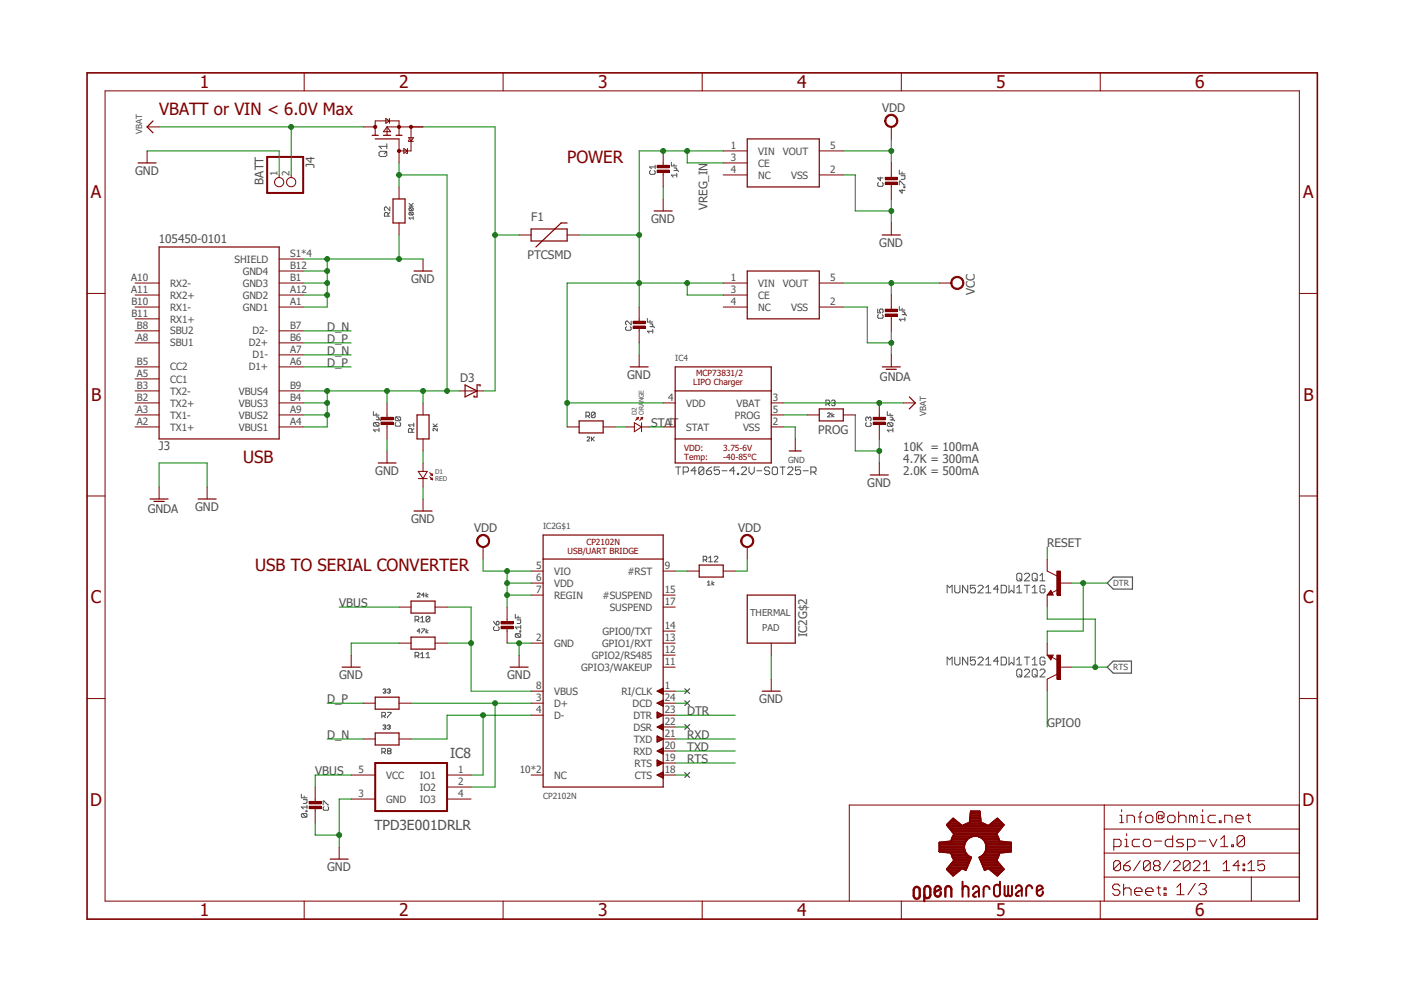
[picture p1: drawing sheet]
<svg xmlns="http://www.w3.org/2000/svg" width="297mm" height="210mm" viewBox="0 0 297 210" stroke-linecap="round" stroke-linejoin="round" font-family="sans-serif">
<path d="M17.9 15.1l261.2 179.8M279.1 15.1l-261.2 179.8" fill="none" stroke="#fff" stroke-width=".21"/>
<path d="M234.2 123.3l1.3-1.3h4.1v2.6h-4.1zM235.5 139.8h3.9v2.6h-3.9l-1.3-1.3zM144.9 145.7l1 1M144.9 148.2l1 1M144.9 153.2l1 1.1M145.9 145.7l-1 1M145.9 148.2l-1 1M145.9 153.2l-1 1.1M144.9 163.4l1 1M145.9 163.4l-1 1" fill="none" stroke="#505050" stroke-width=".25"/>
<g fill="none" stroke="#505050" stroke-width=".21">
<path d="M80.5 32h1l.3 .3v.6l-.3 .2h-1l-.3-.2v-.6zM81.8 30.4v1.1M81.8 32l-.5 .6M81.8 30.9h-1.6l.5 .6M137.6 36.1l-.2 .2v.4l.2 .2h.8l.2-.2v-.4l-.2-.2M138.6 34.9v.8M138.6 35.3h-1.2l.4 .4M142 34.3v.8h1.2M142.6 35.5h.4l.2 .2-.2 .4M142.6 36.1h.8l.2 .2M142.6 34.7v.4M143.2 37h-1.2l.4 .5"/>
<path d="M143.2 36.7v.8M185.8 38.6l-.1 .2 .1 .6h.8l.2-.2-.2-.6M186.3 37.5v.7l-.6-.6h1.1M190.2 36v.8h1.2M190.2 39.1v-.8h.3l.7 .8h.2M190.6 37.2h.8v.6l-.2 .1h-.6M190.8 36.4v.4M191.2 39.5h.2v.2h-.2zM82.1 45.7v-.6l-.2-.1h-.4l-.2 .1v.6h1.2M82.5 43.8v.8l-.8-.8h-.2l-.2 .2 .2 .6M82.5 45l-.4 .3M86.5 43.6h.9"/>
<path d="M86.5 43l.6 .6M86.7 43.9h.5l.2 .2v.3l-.2 .1M86.7 44.9h.5l.2 .1v.3l-.2 .2M86.7 44.9l-.2 .4 .7 .2M86.7 43.9l-.2 .5 .7 .1M86.7 44.9l.5 .6M86.7 43.9l.5 .6M87.4 46.1h-.9l.3 .3M87.4 45.8v.6M87.4 43l-.4 .4M190.8 40.1v.8l-.6-.6h1.2M132.5 69.1l-.2 .2v.4l.2 .1h.8l.2-.1v-.4l-.2-.2"/>
<path d="M133.5 67.9v.8l-.8-.8-.4 .2v.4l.2 .2M136.9 67.4v.7h1.2M137.5 68.5h.4l.2 .2-.2 .4M137.5 69.1h.8l.2 .2M137.5 67.7v.4M138.1 70.1h-1.2l.4 .3M138.1 69.7v.7M185.7 65.4v.8h.6l-.2-.4 .2-.4h.3l.2 .2-.2 .6M185.8 66.5l-.1 .3v.3l.1 .2h.8l.2-.2-.2-.6M190.2 64.8v.8h1.2M190.8 65.2v.4M190.8 66h.4l.2 .2-.2 .3"/>
<path d="M190.8 66.5h.8l.2 .3M191.4 67.1v.8M191.4 67.5h-1.2l.4 .4M79 87v.8h1.2M79.2 89.4h.8l.2 .1v.5l-.2 .1M79.2 89.4l-.2 .1v.5l.2 .1h.8M79.2 89.4l.8 .7M79.6 88.2h.4l.2 .2-.2 .4M79.6 88.8h.8l.2 .2M79.6 87.4v.4M80.2 90.9h-1.2l.4 .4M80.2 90.5v.8"/>
<path d="M83.8 89.4l-.2 .1v.5l.2 .1h.8l.2-.1v-.5l-.2-.1M83.8 88.2h.8l.2 .2-.2 .6M83.8 88.2l-.2 .2 .2 .6h.8M83.8 88.2l.8 .8M87.2 91.4v-.6l-.2-.2h-.4l-.2 .2v.6h1.1M87.5 90.6l-.3 .4M87.5 89.9h-1.1l.4 .4M87.5 89.5v.8M91.6 90.2h.9M91.6 89.7l.6 .5M92.5 90.6v.5l-.6-.5-.3 .1v.3l.2 .1M92.5 89.7l-.5 .4"/>
<path d="M124 88h.5l.2-.2-.2-.6h-.5v1.1M124.2 92.5l.1-.1 .5 .1-.6 .8h.6M124.3 88l.4 .3M125.1 92.4v.9M125.3 92.8l.4 .5M125.7 92.4l-.6 .6M125.9 87.4l-.2-.2h-.4l-.2 .2v.7M125.9 87.4v.7l-.2 .2h-.4l-.2-.2M125.9 87.4l-.8 .7M174.7 85.4h.6l.2-.2v-.4l-.2-.2h-.6v1.2M175 87.5l.2-.2 .4 .2v.1l-.6 .6h.6M175.1 85.4l.4 .4"/>
<path d="M175.9 84.8l.2-.2h.4l.2 .2-.2 .4M176 87.3v.9M176.3 85.2h.2M176.4 87.6l-.4 .3 .4 .3M176.5 85.2l.2 .2-.2 .4h-.4l-.2-.2M183.3 89.4l-.2 .2v.4l.2 .2h.8l.2-.2v-.4l-.2-.2M183.7 88.4l-.2-.2-.4 .2v.4l.2 .2M183.7 88.4l.2-.2 .4 .2v.4l-.2 .2M183.7 88.4v.2M187.7 87v.8h1.2M187.9 89.4h.8l.2 .2v.4l-.2 .2M187.9 89.4l-.2 .2v.4l.2 .2h.8"/>
<path d="M187.9 89.4l.8 .8M188.3 88.8h.8l.2 .2M188.3 88.2h.4l.2 .2-.2 .4M188.3 87.5v.3M188.9 91h-1.2l.4 .4M188.9 90.6v.8M148.8 118.4h.6l.1-.2-.1-.6h-.6v1.2M149.1 118.4l.4 .4M149.9 118l.4-.4v1.2M149.9 118.8h.8M151.1 117.9l.2-.3h.4l.1 .3-.7 .9h.7M87.8 131.1h.6l.2-.2v-.3l-.2-.3h-.6v1.2"/>
<path d="M87.8 138.7h.6l.2-.1v-.5l-.2-.1h-.6v1.1M88.2 131.1l.4 .4M88.2 138.7l.4 .4M88.3 125.6l.1-.2 .5 .2-.6 .7h.6M88.9 133.5h-.6l.4-.5v.9M89 130.7l.4-.4v1.2M89 138.3l.4-.3v1.1M89 131.5h.7M89 139.1h.7M89.2 133h.6l-.6 .9M89.8 125.9h-.6l.4-.5v.9M90.1 125.4v.9"/>
<path d="M90.1 133v.9M90.1 139.1h.8M90.1 138.3l.5-.3v1.1M90.6 125.7l-.5 .3 .5 .3M90.6 133.3l-.5 .3 .5 .3M90.9 130.6l-.2-.3h-.4l-.2 .3v.7M90.9 130.6v.7l-.2 .2h-.4l-.2-.2M90.9 130.6l-.8 .7M104.4 131.4l.6 .8M104.6 132.5l-.2 .3v.3l.2 .2h.8l.2-.2v-.3l-.2-.3M105 131.6l.4-.2 .2 .2v.4l-.2 .2h-.4zM109 129.9v.8h1.2"/>
<path d="M109.2 134l-.2 .2v.4l.2 .2h.8M109.2 134h.8l.2 .2v.4l-.2 .2M109.2 134l.8 .8M109.4 131.1h.8v.6l-.2 .2h-.6M109.6 130.3v.4M110 133.4h.2v.2h-.2zM110.2 132.2v.9M110.2 132.6h-1.2l.4 .5M149.6 123.1l.3-.2v.8M149.6 123.7h.6M150.6 122.9v.8M151 123.1l-.4 .3 .4 .3"/>
<path d="M200.4 125.4v-1.6l.5 .5 .5-.5v1.6M202 123.8v1.3l.3 .3h.5l.3-.3v-1.3M202 139v1.3l.3 .3h.5l.3-.3v-1.3M204.7 123.8v1.6l-1.1-1.6v1.6M204.7 139v1.6l-1.1-1.6v1.6M206.3 123.8h-1v.8l.5-.3h.3l.2 .3v.5l-.2 .3h-.6l-.2-.3M206.3 139h-1v.8l.5-.3h.3l.2 .3v.5l-.2 .3h-.6l-.2-.3M206.9 124l.3-.2h.5l.3 .2v.3l-1.1 1.1h1.1M206.9 139.3l.3-.3h.5l.3 .3v.2l-1.1 1.1h1.1M208.5 125.4h1.1M208.5 124.3l.6-.5v1.6M208.5 139.5l.6-.5v1.6"/>
<path d="M211.2 124.6h-1l.8-.8v1.6M211.2 139.8h-1l.8-.8v1.6M211.8 123.8h.8l.3 .2v1.1l-.3 .3h-.8zM211.8 139h.8l.3 .3v1l-.3 .3h-.8zM213.4 123.8v1.6l.6-.6 .5 .6v-1.6M213.4 139v1.6l.6-.5 .5 .5v-1.6M215.1 125.4h1.1M215.1 124.3l.5-.5v1.6M215.1 139.5l.5-.5v1.6M215.3 121.2h.6l.3 .3v1.1l-.3 .3h-.6l-.2-.3v-1.1zM215.6 122.3l.6 .6M216.7 123.8h1.1"/>
<path d="M216.7 139h1.1M216.7 121.5l.3-.3h.5l.3 .3v.3l-1.1 1.1h1.1M217.3 123.8v1.6M217.3 139v1.6M218.4 125.4h1M218.4 124.3l.5-.5v1.6M218.4 139.5l.5-.5v1.6M218.6 121.2h.6l.2 .3v1.1l-.2 .3h-.6l-.2-.3v-1.1zM218.9 122.3l.5 .6M220 122.9h1.1M220 121.8l.5-.6v1.7M221.1 124l-.3-.2h-.5l-.3 .2v1.1l.3 .3h.5l.3-.3v-.5h-.6"/>
<path d="M221.1 139.3l-.3-.3h-.5l-.3 .3v1l.3 .3h.5l.3-.3v-.5h-.6M80.8 151.4h.6l.1-.2v-.4l-.1-.1h-.6v1.1M80.8 159h.6l.1-.2v-.3l-.1-.2h-.6v1.1M81 145.9l.4-.2 .2 .2-.2 .3M81 153.5l.4-.2 .2 .2-.2 .3M81.2 151.4l.3 .4M81.2 159l.3 .4M81.3 146.2h.1M81.3 153.8h.1M81.4 146.2l.2 .1-.2 .3-.4-.2M81.4 153.8l.2 .1-.2 .3-.4-.1M82 145.9l.4-.2 .1 .2-.1 .3"/>
<path d="M82 153.5l.4-.2 .1 .2-.1 .3M82 150.7h.7l-.7 1.1M82.1 158.8l-.1-.1 .1-.4 .6 .2-.2 .3M82.1 158.8l-.1 .2 .1 .4 .6-.1-.2-.5M82.1 158.8h.4M82.3 146.2h.1M82.3 153.8h.1M82.4 146.2l.1 .1-.1 .3-.4-.2M82.4 153.8l.1 .1-.1 .3-.4-.1M200.4 140.6v-1.6l.5 .5 .5-.5v1.6M208.5 140.6h1.1M215.1 140.6h1.1"/>
<path d="M215.3 141.5h.6l.3 .3v1.1l-.3 .3h-.6l-.2-.3v-1.1zM215.6 142.6l.6 .6M216.7 141.8l.3-.3h.5l.3 .3v.3l-1.1 1.1h1.1M218.4 140.6h1M218.6 141.5h.6l.2 .3v1.1l-.2 .3h-.6l-.2-.3v-1.1zM218.9 142.6l.5 .6M220 141.8l.3-.3h.5l.3 .3v.3l-1.1 1.1h1.1M63.8 168v.7h1.1M64 172l-.2 .3v.3l.2 .2h.7M64 172h.7l.2 .3v.3l-.2 .2M64 172l.7 .8M64.2 169.1h.7v.6l-.2 .2h-.5"/>
<path d="M64.3 168.4v.3M64.7 171.5h.2v.2h-.2zM64.9 170.3v.8M64.9 170.7h-1.1l.4 .4M68.4 170.2v-.8l1.1 .8M68.5 170.6l-.1 .2v.4l.1 .2h.8l.2-.2v-.4l-.2-.2"/>
</g>
<g fill="none" stroke="#800000" stroke-width=".21">
<path d="M107.3 130.9v.8M107.3 132.7v.8M112.4 120.8h2.5M112.4 125.9h2.5M112.4 136h2.5M112.4 123.3h2.5M140.3 120.8h2.5M140.3 125.9h2.5M140.3 136h2.5M140.3 133.5h2.5M140.3 138.6h2.5M140.3 128.4h2.5"/>
<path d="M112.4 148.7h2.5M112.4 151.3h2.5M112.4 146.2h2.5M140.3 148.7h2.5M140.3 151.3h2.5M140.3 153.8h2.5M140.3 141.1h2.5M140.3 146.2h2.5M140.3 158.8h2.5M140.3 156.3h2.5M112.4 163.9h2.5M140.3 163.9h2.5"/>
<path d="M140.3 161.4h2.5M236.9 172.4h.4v1.6M236.9 174h.8M237.3 171.2v.5M238.4 174v-1.6h1.2l.4 .4v1.2M240.8 172.8h.8M241.6 171.7l-.4 .3v2M242.7 172.4h.8l.4 .4v.8l-.4 .4h-.8l-.3-.4v-.8zM245.1 172.4h.7v.8h-.7zM245.8 173.2l.5-.4v-.8l-.5-.3h-.7l-.4 .3v1.6l.4 .4h.7l.5-.4M247.4 172.4h.8l.4 .4v.8l-.4 .4h-.8l-.4-.4v-.8zM249.3 172.8l.4-.4h.8l.4 .4v1.2"/>
<path d="M249.3 171.7v2.3M252.5 172.8l-.4-.4h-.4v1.6M252.5 172.8v1.2M252.5 172.8l.4-.4 .3 .4v1.2M254 172.4h.4v1.6M254 174h.8M254.4 171.2v.5M257.1 172.4h-1.1l-.4 .4v.8l.4 .4h1.1M257.9 173.6h.4v.4h-.4zM259.1 174v-1.6h1.2l.3 .4v1.2M261.5 173.2h1.5v-.4l-.4-.4h-.8l-.3 .4v.8l.3 .4h.8M263.8 172.4h.7"/>
<path d="M264.2 172v1.6l.3 .4"/>
</g>
<g fill="none" stroke="#800000" stroke-width=".25">
<path d="M114.9 118.2h25.4M114.9 113.2h25.4v53.3h-25.4zM139 148.7l1.3 .7M139 148.7h1.3M139 150.6l1.3 .7-1.3 .5zM139 155.7l1.3 .6-1.3 .6zM139 151.8h.3M139 151.6h.7M139 151.4h1M139 151.2h1.2M139 151h.8M139 150.8h.4"/>
<path d="M139 150.6h.1M139 156.9h.1M139 156.7h.5M139 156.5h.9M139 156.3h1.3M139 156.1h.9M139 156h.5M139 155.7h.1M139.1 146.2h1.2M139.1 153.8h1.2M139.1 158.8h1.2M139.3 146h1"/>
<path d="M139.3 153.7h1M139.3 159h1M139.4 148.9h.9M139.4 148.5h.9M139.5 146.4h.8M139.5 154.1h.8M139.5 158.6h.8M139.7 145.8h.6M139.7 153.5h.6M139.7 159.2h.6M139.8 149.1h.5M139.8 148.3h.5"/>
<path d="M139.9 146.6h.4M139.9 154.2h.4M139.9 158.4h.4M140 145.7h.3M140 153.3h.3M140 159.3h.3M140.2 149.3h.1M140.2 148.1h.1M140.3 145.5l-1.3 .7 1.3 .6M140.3 148.1l-1.3 .6M140.3 153.1l-1.3 .7 1.3 .6M140.3 158.2l-1.3 .6 1.3 .7"/>
<path d="M140.3 158.2h.1M139 160.7l1.3 .7-1.3 .6zM139 161.8h.4M139 161.6h.8M139 161.5h1.2M139 161.2h1M139 161.1h.7M139 160.9h.3M139 163.9l1.3 .6h-.1M139 163.9h1.3M139.4 164.1h.9M139.4 163.7h.9"/>
<path d="M139.8 164.3h.5M139.8 163.5h.5M140.2 163.4h.1M140.3 163.3l-1.3 .6"/>
</g>
<path d="M106 132.5h2.5v.5h-2.5z" fill-rule="evenodd" fill="#800000"/>
<path d="M106 132.5h2.5v.5h-2.5z" fill="none" stroke="#800000" stroke-width=".21"/>
<path d="M106 131.4h2.5v.6h-2.5z" fill-rule="evenodd" fill="#800000"/>
<path d="M106 131.4h2.5v.6h-2.5zM107.3 128.4v2.5M107.3 133.5v2.5M163.2 136v2.6" fill="none" stroke="#800000" stroke-width=".21"/>
<path d="M158.1 125.9h10.1v10.1h-10.1z" fill="none" stroke="#800000" stroke-width=".25"/>
<path d="M223.6 120.8h.7v5.1h-.7z" fill-rule="evenodd" fill="#800000"/>
<path d="M221.5 118.2v2.6l2.1 1M221.5 125.9v2.5M222.3 124.8l.5 1.1h-1.3zM223.6 120.8h.7v5.1h-.7zM223.8 124.7l-1.3 .6M224.1 123.3h2.5" fill="none" stroke="#800000" stroke-width=".21"/>
<path d="M222.3 125.3l-.1 .3h.3l-.2-.5-.5 .6h.7" fill="none" stroke="#800000" stroke-width=".25"/>
<path d="M223.6 138.6h.7v5h-.7z" fill-rule="evenodd" fill="#800000"/>
<path d="M81.9 87.8v.7M81.9 89.5v.8M221.5 138.6h1.3l-.5 1zM221.5 136v2.6M222.5 139l1.3 .7M223.6 138.6h.7v5h-.7zM223.6 142.6l-2.1 1v2.6M224.1 141.1h2.5" fill="none" stroke="#800000" stroke-width=".21"/>
<path d="M222.5 138.7h-.7l.5 .6 .2-.5h-.3l.1 .3" fill="none" stroke="#800000" stroke-width=".25"/>
<path d="M80.6 88.3h2.5v.5h-2.5z" fill-rule="evenodd" fill="#800000"/>
<path d="M80.6 88.3h2.5v.5h-2.5z" fill="none" stroke="#800000" stroke-width=".21"/>
<path d="M80.6 89.3h2.5v.5h-2.5z" fill-rule="evenodd" fill="#800000"/>
<path d="M188.6 37v.8M188.6 38.8v.7M80.6 89.3h2.5v.5h-2.5zM81.9 85.2v2.6M81.9 90.3v2.5" fill="none" stroke="#800000" stroke-width=".21"/>
<path d="M187.3 38.5h2.5v.5h-2.5z" fill-rule="evenodd" fill="#800000"/>
<path d="M187.3 38.5h2.5v.5h-2.5z" fill="none" stroke="#800000" stroke-width=".21"/>
<path d="M187.3 37.5h2.5v.5h-2.5z" fill-rule="evenodd" fill="#800000"/>
<g fill="none" stroke="#800000" stroke-width=".21">
<path d="M187.3 37.5h2.5v.5h-2.5zM188.6 34.5v2.5M188.6 39.5v2.6M89.5 85.2v2.6M89.5 92.8v2.6M97.1 82.7h5.1M120 90.3h2.5M127.6 90.3h2.5M140.3 90.3h2.5M140.3 85.2h2.5M163.2 87.8h2.5M163.2 90.3h2.5"/>
<path d="M163.2 85.2h2.5M186 87.8v.7M186 89.5v.8"/>
</g>
<path d="M142.8 77.6h20.4v20.3h-20.4zM88.2 87.8h2.6v5h-2.6zM98.4 81.4l2.5 1.3-2.5 1.2zM101.6 81.7v-.3h-.7v2.5h-.6v-.2M122.5 89h5.1v2.6h-5.1zM142.8 92.8h20.4M142.8 82.7h20.4" fill="none" stroke="#800000" stroke-width=".25"/>
<path d="M184.7 89.3h2.6v.5h-2.6z" fill-rule="evenodd" fill="#800000"/>
<path d="M184.7 89.3h2.6v.5h-2.6z" fill="none" stroke="#800000" stroke-width=".21"/>
<path d="M184.7 88.3h2.6v.5h-2.6z" fill-rule="evenodd" fill="#800000"/>
<g fill="none" stroke="#800000" stroke-width=".21">
<path d="M31.1 26.8h2.6M88.5 99.7h1.9l-.9 1.5zM89.5 97.9v1.8M90.9 99.9l.4 .4M132.4 90.3h1.8M134.2 89.4l1.5 .9-1.5 1zM134.7 88.4l.4-.1-.1 .3zM134.8 88.5l-.3 .4M135.6 88.4l.4-.1-.2 .3zM135.7 90.3h1.8M135.7 89.4v1.9M135.7 88.5l-.4 .4"/>
<path d="M168.2 92.8v2.6M170.8 87.8h2.5M178.4 87.8h2.5M184.7 88.3h2.6v.5h-2.6zM186 85.2v2.6M186 90.3v2.5M191.1 85.2h2.5M88.5 101.2h1.9M89.5 101.2v1.8M90.9 100.8l.4 .4M91.4 100.2l.1 .4-.4-.1zM91.4 101.1l.1 .4-.4-.2z"/>
</g>
<path d="M32.4 25.6l-1.3 1.2 1.3 1.3M167 95.4h2.5M173.3 86.5h5.1v2.5h-5.1zM192.4 83.9l1.2 1.3-1.2 1.3" fill="none" stroke="#800000" stroke-width=".25"/>
<circle cx="84.4" cy="26.8" r=".33" fill="#800000"/>
<circle cx="84.4" cy="26.8" r=".33" fill="none" stroke="#800000" stroke-width=".21"/>
<circle cx="79.4" cy="26.8" r=".33" fill="#800000"/>
<circle cx="79.4" cy="26.8" r=".33" fill="none" stroke="#800000" stroke-width=".21"/>
<circle cx="87" cy="26.8" r=".33" fill="#800000"/>
<circle cx="87" cy="26.8" r=".33" fill="none" stroke="#800000" stroke-width=".21"/>
<circle cx="84.4" cy="31.9" r=".33" fill="#800000"/>
<g fill="none" stroke="#800000" stroke-width=".21">
<path d="M76.8 26.8h2.6M79.4 28.6v-3h5v3M81.6 25.1l.8 .5-.8 .5zM81.9 26.8v1.8M81.9 26.8h7.6M81.9 26.8l.7 1.1h-1.5zM82.4 25.1v1M84.4 29.4v5.1M84.4 39.5v2.6M85.4 31.4l.8 .5-.8 .5zM86.2 31.4v1h-.3M86.4 29.6v.3h1.1"/>
<path d="M86.4 29.1h1.1l-.5 .8zM87 26.8v5.1h-2.6M140.3 34.5v.7M140.3 36.2v.8M84.4 47.2v2.5"/>
<circle cx="84.4" cy="31.9" r=".33"/>
</g>
<path d="M78.7 28.6h1.3M79.4 29.4h5M81.1 28.6h1.5M83.8 28.6h1.2M83.1 42.1h2.6v5.1h-2.6z" fill="none" stroke="#800000" stroke-width=".25"/>
<path d="M139 36h2.6v.5h-2.6z" fill-rule="evenodd" fill="#800000"/>
<path d="M139 36h2.6v.5h-2.6z" fill="none" stroke="#800000" stroke-width=".21"/>
<path d="M139 35h2.6v.5h-2.6z" fill-rule="evenodd" fill="#800000"/>
<g fill="none" stroke="#800000" stroke-width=".21">
<path d="M139 35h2.6v.5h-2.6zM140.3 31.9v2.6M140.3 37v2.5M153 34.5h5.1M153 37h5.1M153 31.9h5.1M173.3 37h5.1M173.3 31.9h5.1M153 59.9h5.1M173.3 59.9h5.1M153 62.4h5.1M153 64.9h5.1"/>
<path d="M173.3 64.9h5.1"/>
</g>
<path d="M158.1 29.4h15.2v10.1h-15.2zM158.1 57.3h15.2v10.1h-15.2z" fill="none" stroke="#800000" stroke-width=".25"/>
<path d="M187.5 24.7a1.4 1.4 0 0 1 2.2 0 1.4 1.4 0 0 1-.7 2.2 1.4 1.4 0 0 1-1.8-1.3h.2a1.15 1.15 0 0 1 1.7-1 1.15 1.15 0 0 1 .2 1.9 1.15 1.15 0 0 1-1.8-.5l-.1-.4h-.2z" fill-rule="evenodd" fill="#800000"/>
<path d="M187.5 24.7a1.4 1.4 0 0 1 2.2 0 1.4 1.4 0 0 1-.7 2.2 1.4 1.4 0 0 1-1.8-1.3h.2a1.15 1.15 0 0 1 1.7-1 1.15 1.15 0 0 1 .2 1.9 1.15 1.15 0 0 1-1.8-.5l-.1-.4h-.2zM188.6 26.8v2.6" fill="none" stroke="#800000" stroke-width=".21"/>
<path d="M201.4 58.9a1.41 1.41 0 0 1 2.3 .1 1.41 1.41 0 0 1-.7 2.1 1.41 1.41 0 0 1-1.9-1.2h.3a1.14 1.14 0 0 1 1.5-1.1 1.14 1.14 0 0 1 .6 1.7 1.14 1.14 0 0 1-1.9 .1l-.2-.7h-.3z" fill-rule="evenodd" fill="#800000"/>
<path d="M89.5 54.8v2.5M140.3 42.1v2.5M188.6 47.2v2.5M198.7 59.9h2.6M201.4 58.9a1.41 1.41 0 0 1 2.3 .1 1.41 1.41 0 0 1-.7 2.1 1.41 1.41 0 0 1-1.9-1.2h.3a1.14 1.14 0 0 1 1.5-1.1 1.14 1.14 0 0 1 .6 1.7 1.14 1.14 0 0 1-1.9 .1l-.2-.7h-.3zM188.6 64.9v.8M188.6 66.7v.7" fill="none" stroke="#800000" stroke-width=".21"/>
<path d="M87.6 57.3h3.8M138.4 44.6h3.8M186.6 49.7h3.9" fill="none" stroke="#800000" stroke-width=".25"/>
<path d="M187.3 66.4h2.5v.5h-2.5z" fill-rule="evenodd" fill="#800000"/>
<path d="M187.3 66.4h2.5v.5h-2.5z" fill="none" stroke="#800000" stroke-width=".21"/>
<path d="M187.3 65.4h2.5v.5h-2.5z" fill-rule="evenodd" fill="#800000"/>
<g fill="none" stroke="#800000" stroke-width=".21">
<path d="M31.1 31.9v2.6M59.1 37v.5M61.6 37v.5M135.2 67.4v.8M135.2 69.2v.8M187.3 65.4h2.5v.5h-2.5zM188.6 62.4v2.5M188.6 67.4v2.6M188.6 75.1v2.5M81.9 95.4v2.5M186 97.9v2.6M33.7 103v2.5"/>
<path d="M43.8 103v2.5M89.5 105.5v2.6M109.8 138.6v2.5M163.2 143.6v2.6"/>
<circle cx="59.1" cy="38.5" r=".98"/>
<circle cx="61.6" cy="38.5" r=".98"/>
</g>
<path d="M29.2 34.5h3.8M186.6 77.6h3.9M187.5 78.1h2.1M80 97.9h3.8M31.7 105.5h3.9M32.6 106h2.2M41.9 105.5h3.8M87.6 108.1h3.8M184.1 100.5h3.8M107.9 141.1h3.8M161.2 146.2h3.9" fill="none" stroke="#800000" stroke-width=".25"/>
<path d="M56.5 33.2h7.6v7.6h-7.6z" fill="none" stroke="#800000" stroke-width=".42"/>
<path d="M133.9 69h2.6v.5h-2.6z" fill-rule="evenodd" fill="#800000"/>
<path d="M133.9 69h2.6v.5h-2.6z" fill="none" stroke="#800000" stroke-width=".21"/>
<path d="M133.9 67.9h2.6v.6h-2.6z" fill-rule="evenodd" fill="#800000"/>
<g fill="none" stroke="#800000" stroke-width=".21">
<path d="M109.8 49.7h2.6M120 49.7h2.5M133.9 67.9h2.6v.6h-2.6zM135.2 64.9v2.5M135.2 70v2.5M135.2 75.1v2.5M76.8 148.7h2.6M76.8 156.3h2.6M84.4 148.7h2.6M84.4 156.3h2.6M66.7 169v.8M66.7 170.8v.7"/>
<path d="M71.8 179.2v2.5M74.3 169h5.1M74.3 163.9h5.1M94.6 169h5.1M94.6 163.9h5.1M94.6 166.5h5.1"/>
</g>
<path d="M112.4 48.4h7.6v2.6h-7.6zM120 47.2h-1.3l-5.3 5M133.3 77.6h3.8M79.4 147.4h5v2.6h-5zM79.4 155h5v2.6h-5zM69.8 181.7h3.9" fill="none" stroke="#800000" stroke-width=".25"/>
<path d="M79.4 161.4h15.2v10.1h-15.2z" fill="none" stroke="#800000" stroke-width=".42"/>
<path d="M65.4 169.5h2.5v.5h-2.5z" fill-rule="evenodd" fill="#800000"/>
<path d="M65.4 169.5h2.5v.5h-2.5z" fill="none" stroke="#800000" stroke-width=".21"/>
<path d="M65.4 170.5h2.5v.5h-2.5z" fill-rule="evenodd" fill="#800000"/>
<g fill="none" stroke="#800000" stroke-width=".21">
<path d="M28.6 59.9h5.1M59.1 59.9h5M59.1 57.3h5M59.1 54.8h5M28.6 64.9h5.1M28.6 77.6h5.1M28.6 72.5h5.1M28.6 62.4h5.1M28.6 70h5.1M28.6 67.4h5.1M59.1 64.9h5M59.1 77.6h5"/>
<path d="M59.1 75.1h5M59.1 72.5h5M59.1 62.4h5M59.1 70h5M28.6 90.3h5.1M28.6 87.8h5.1M28.6 80.1h5.1M28.6 85.2h5.1M28.6 82.7h5.1M59.1 90.3h5M59.1 87.8h5M59.1 85.2h5"/>
<path d="M59.1 82.7h5M65.4 170.5h2.5v.5h-2.5zM66.7 166.5v2.5M66.7 171.5v2.6"/>
</g>
<path d="M33.7 52.2h25.4v40.6h-25.4z" fill="none" stroke="#800000" stroke-width=".25"/>
<path d="M101.1 113.5a1.39 1.39 0 0 1 2.3 .2 1.39 1.39 0 0 1-.8 2.1 1.39 1.39 0 0 1-1.8-1.4h.2a1.15 1.15 0 0 1 1.6-1.1 1.15 1.15 0 0 1 .4 1.9 1.15 1.15 0 0 1-1.9-.4l-.1-.4h-.2z" fill-rule="evenodd" fill="#800000"/>
<path d="M101.1 113.5a1.39 1.39 0 0 1 2.3 .2 1.39 1.39 0 0 1-.8 2.1 1.39 1.39 0 0 1-1.8-1.4h.2a1.15 1.15 0 0 1 1.6-1.1 1.15 1.15 0 0 1 .4 1.9 1.15 1.15 0 0 1-1.9-.4l-.1-.4h-.2zM102.2 115.7v2.5M74.3 138.6v2.5M84.4 128.4h2.6M84.4 136h2.6M92 128.4h2.6M92 136h2.6M145.4 120.8h2.5M153 120.8h2.5" fill="none" stroke="#800000" stroke-width=".21"/>
<path d="M193.5 187.7a.62 .62 0 0 1 .7-.1 .62 .62 0 0 1 .4 .6v1.3a.64 .64 0 0 1-.7 .6 .64 .64 0 0 1-.6-.6v-1.3zM195.5 189.3a.64 .64 0 0 0 .7 .7 .64 .64 0 0 0 .6-.7v-1.3a.64 .64 0 0 0-.6-.6 .64 .64 0 0 0-.7 .6v2.6M197.7 188.7l1.3-.7a.64 .64 0 0 0-.6-.6 .64 .64 0 0 0-.7 .6v1a.67 .67 0 0 0 .9 .6 .67 .67 0 0 0 .4-.9M200 189.7v-1.7a.63 .63 0 0 1 .6-.6 .63 .63 0 0 1 .7 .6v1.7" fill="none" stroke="#800000" stroke-width=".51"/>
<g fill="none" stroke="#800000" stroke-width=".42">
<path d="M198.8 179.7h5.2M198.8 179.3h5.2M198.8 179h5.2M198.8 178.6h5.2M198.8 178.3h5.3M200.4 174.5h2.9M200.6 174.9h11.4M200.6 174.2h2.3M200.9 175.2h10.8M201 173.8h1.4M201.2 175.6h10.3M201.2 178l-2.4 .2v1.9l2.4 .2"/>
<path d="M201.2 177.9h3.1M201.3 173.5h.7M201.3 177.6h3.2M201.4 177.2h3.5M201.5 175.9h9.7M201.6 176.9l-.4 1.1M201.6 176.9h3.9M201.8 176.6h9.1M201.8 176.2h9.1M201.9 176.4l-.7 1.6M201.9 176.4l-.3 .5M203.5 174.7l-1.9-1.6-1.3 1.4 1.6 1.9"/>
<path d="M203.9 179.2a2.31 2.31 0 0 0 1.5 2.2M203.9 179.2l.3 1 .6 .8M203.9 174.5h4.8M203.9 179.2a2.38 2.38 0 0 1 3.7-2 2.38 2.38 0 0 1-.4 4.2M204.7 174.2h3.2M204.9 177.2a2.37 2.37 0 0 0-1 2M205.1 174.1l-1.6 .6M205.1 174.1l.3-2.5h1.8l.3 2.5M205.1 173.8h2.4M205.2 173.5h2.2M205.2 173.1h2.2M205.3 172.8h2"/>
<path d="M205.3 172.5h2M205.3 172.1h2M205.4 171.8h1.9M205.5 176.9l-.6 .3M205.5 176.9a2.38 2.38 0 0 1 3 1.4M207.1 176.9h3.9M207.5 174.1l1.6 .6M207.7 177.2h3.5M208.1 177.6h3.2M208.4 177.9h3M208.5 178.3l.1 .3M208.5 178.3h5.4"/>
<path d="M208.6 178.6a2.37 2.37 0 0 1-1.4 2.8M208.6 179.7h5.3M208.6 178.6h5.3M208.7 179.3h5.2M208.7 179h5.2M209.1 174.7l1.9-1.6 1.3 1.4-1.6 1.9M209.3 174.5h3M209.8 174.2h2.2M210.2 173.8h1.5M210.6 173.5h.7M210.7 176.4l.7 1.6M210.7 176.4l.3 .5"/>
<path d="M211 176.9l.4 1.1M211.4 178l2.5 .2v1.9l-2.5 .2M198.8 180h5.3M200.4 183.8h2.9M200.6 184.1h2.3M200.7 183.4h3.9M200.9 184.4h1.6M200.9 183.1h3.8M201.2 180.3l.7 1.6M201.2 182.8h3.6M201.2 180.3h3.1M201.3 184.8h.8"/>
<path d="M201.3 180.7h3.2M201.4 181h3.5M201.5 182.4h3.5M201.5 181.4h3.9M201.6 185.1h.1M201.8 182.1h3.3M201.8 181.7h3.5M201.9 181.9l-1.6 2 1.3 1.3 1.9-1.6M203.5 183.6l.8 .4M203.6 188a.64 .64 0 0 1 .7-.6 .64 .64 0 0 1 .6 .6v1.7M203.6 186.5v3.2M203.8 183.8h.6"/>
<path d="M204.8 181l.6 .4M205.4 181.4l-1.1 2.6M205.8 188a.63 .63 0 0 1 .7-.6 .63 .63 0 0 1 .6 .6v1.7M207.1 188.4a1.41 1.41 0 0 0-1.2 1.1l.6 .2M207.2 181.4l1.1 2.6M207.2 181.4h3.9M207.3 181.7h3.6M207.5 182.1h3.4M207.6 182.4h3.5M207.8 181h3.4M207.8 182.8h3.6M207.9 183.1h3.8"/>
<path d="M208.1 183.4h3.9M208.2 180.7h3.1M208.2 183.8h.6M208.4 180.3h3M208.5 180h5.4M209.1 183.6l-.8 .4M209.3 183.8h3M209.3 188a.63 .63 0 0 0-.6-.6 .63 .63 0 0 0-.6 .6v1.7M209.7 184.1h2.3M210.1 184.4h1.6M210.6 184.8h.8M210.7 181.9l1.6 2-1.3 1.3-1.9-1.6"/>
<path d="M211 185.1h.1M211.4 180.3l-.7 1.6M211.5 186.5v2.5a.64 .64 0 0 1-.6 .6 .64 .64 0 0 1-.6-.6v-1.3a.64 .64 0 0 1 .6-.6 .64 .64 0 0 1 .6 .6M212.5 187.4v1.7a.39 .39 0 0 0 .3 .4 .39 .39 0 0 0 .4-.1l.1-.3a.4 .4 0 0 0 .4 .5 .4 .4 0 0 0 .4-.5v-1.7M213.3 187.4v1.9M214.9 187.9a.64 .64 0 0 1 .6-.7 .64 .64 0 0 1 .7 .7v1.6M216.2 188.2a1.37 1.37 0 0 0-1.3 1.1l.6 .2M218.4 187.9a.64 .64 0 0 0-.7-.7 .64 .64 0 0 0-.6 .7v1.6M219.3 188.5l1.3-.6a.64 .64 0 0 0-.6-.6 .64 .64 0 0 0-.7 .6v.9a.67 .67 0 0 0 .9 .7 .67 .67 0 0 0 .4-1"/>
</g>
<path d="M147.9 119.5h5.1v2.5h-5.1zM87 127.1h5v2.6h-5zM87 134.7h5v2.6h-5zM72.4 141.1h3.8" fill="none" stroke="#800000" stroke-width=".25"/>
<path d="M157 113.5a1.39 1.39 0 0 1 2.2 .2 1.39 1.39 0 0 1-.8 2.1 1.39 1.39 0 0 1-1.7-1.4h.2a1.13 1.13 0 0 1 1.6-1.1 1.13 1.13 0 0 1 .4 1.9 1.13 1.13 0 0 1-1.9-.4l-.1-.4h-.2z" fill-rule="evenodd" fill="#800000"/>
<g fill="none" stroke="#800000" stroke-width=".21">
<path d="M22.2 19.2h252.7v171.4h-252.7zM64.3 15.4v3.8M106.4 15.4v3.8M148.5 15.4v3.8M190.7 15.4v3.8M232.7 15.4v3.8M18.4 62.1h3.8M274.9 62.1h3.8M18.4 104.9h3.8M157 113.5a1.39 1.39 0 0 1 2.2 .2 1.39 1.39 0 0 1-.8 2.1 1.39 1.39 0 0 1-1.7-1.4h.2a1.13 1.13 0 0 1 1.6-1.1 1.13 1.13 0 0 1 .4 1.9 1.13 1.13 0 0 1-1.9-.4l-.1-.4h-.2zM158.1 115.7v2.5M274.9 104.9h3.8"/>
<path d="M18.4 147.7h3.8M274.9 147.7h3.8M233.6 170.3v20.3M233.6 175.3h41.3M235.6 179.1h1.2l.4-.4v-.8l-.4-.4h-1.2v2.3M238 177.5h.3v1.6M238 179.1h.7M238.3 176.3v.4M241.1 177.5h-1.2l-.4 .4v.8l.4 .4h1.2M242.2 177.5h.8l.4 .4v.8l-.4 .4h-.8l-.3-.4v-.8zM244.2 177.9h1.5M248.1 176.7v2.4h-1.2l-.4-.4v-.8l.4-.4h1.2"/>
<path d="M250.4 177.5h-1.1l-.4 .4 .4 .4h.7l.4 .4-.4 .4h-1.1M251.2 179.1h1.1l.5-.4v-.8l-.5-.4h-1.1v2.3M253.5 177.9h1.6M255.9 177.5l.8 1.6 .7-1.6M258.2 179.1h1.6M258.2 177.5l.8-.8v2.4M260.6 178.7h.3v.4h-.3zM263.3 177.1v1.6l-.4 .4h-.8l-.4-.4M263.3 177.1l-.4-.4h-.8l-.4 .4v1.6M263.3 177.1l-1.6 1.6M274.9 170.3h-95.2v20.3M64.3 190.6v3.8"/>
<path d="M106.4 190.6v3.8M148.5 190.6v3.8M190.7 190.6v3.8M232.7 190.6v3.8M233.6 185.5h41.3M233.6 180.4h41.3M236.9 187.4l-.4-.4h-.7l-.4 .4v.4l.4 .4h.7l.4 .4v.3l-.4 .5h-.7l-.4-.5M237 182.4l-.4-.4h-.6l-.4 .4v1.4M237 182.4v1.4l-.4 .3h-.6l-.4-.3M237 182.4l-1.4 1.4M237.7 183.1h1.1l.3 .3v.4l-.3 .3h-.8l-.3-.3zM237.7 187v2.4"/>
<path d="M237.7 188.2l.4-.4h.8l.4 .4v1.2M239.1 182l-1.4 1.1M240 188.6h1.6v-.4l-.4-.4h-.8l-.4 .4v.7l.4 .5h.8M241.2 182l-1.4 2.1M242.4 188.6h1.5v-.4l-.4-.4h-.7l-.4 .4v.7l.4 .5h.7M243.3 182.4l-.3-.4h-.7l-.4 .4v1.4M243.3 182.4v1.4l-.3 .3h-.7l-.4-.3M243.3 182.4l-1.4 1.4M244.3 183.1l-.3-.3v-.4l.3-.4h.8l.3 .4v.4l-.3 .3M244.3 183.1l-.3 .3v.4l.3 .3h.8l.3-.3v-.4l-.3-.3M244.3 183.1h.8M244.7 187.8h.8"/>
<path d="M245.1 187.4v1.5l.4 .5M246.3 187.8h.4v.4h-.4zM246.3 188.9h.4v.5h-.4zM247.5 182l-1.4 2.1M248.2 182.4l.4-.4h.7l.3 .4v.4l-1.4 1.3h1.4M249 187.7l.7-.8v2.3M249 189.2h1.5M251.8 182.4l-.4-.4h-.7l-.4 .4v1.4M251.8 182.4v1.4l-.4 .3h-.7l-.4-.3M251.8 182.4l-1.5 1.4M252.4 182.4l.4-.4h.7l.3 .4v.4l-1.4 1.3h1.4M252.9 186.9l-1.6 2.3"/>
<path d="M253.6 187.3l.4-.4h.8l.4 .4v.4l-.4 .3M254.4 188h.4M254.6 184.1h1.3M254.6 182.8l.6-.8v2.1M254.8 188l.4 .4v.4l-.4 .4h-.8l-.4-.4M258.7 184.1h1.4M258.7 182.8l.8-.8v2.1M262.3 183.1h-1.4l1-1.1v2.1M263 183.8h.3v.3h-.3zM263 182.8h.3v.3h-.3zM264 182.8l.7-.8v2.1M264 184.1h1.4"/>
<path d="M264.7 185.5v5.1M267.5 182h-1.4v1.1l.7-.3h.4l.3 .3v.7l-.3 .3h-.8l-.3-.3"/>
</g>
<path d="M18.4 15.4h260.3v179h-260.3z" fill="none" stroke="#800000" stroke-width=".34"/>
<path d="M178.4 37h2.5v7.6h7.7M188.6 42.1v5.1M165.7 90.3h2.5v2.5" fill="none" stroke="#008000" stroke-width=".21"/>
<circle cx="188.5" cy="44.6" r=".51" fill="#008000"/>
<g fill="none" stroke="#008000" stroke-width=".21">
<path d="M69.2 54.8h20.3"/>
<circle cx="188.5" cy="44.6" r=".51"/>
</g>
<circle cx="69.2" cy="54.8" r=".51" fill="#008000"/>
<g fill="none" stroke="#008000" stroke-width=".21">
<path d="M84.4 49.7v5.1"/>
<circle cx="69.2" cy="54.8" r=".51"/>
</g>
<circle cx="84.4" cy="54.8" r=".51" fill="#008000"/>
<g fill="none" stroke="#008000" stroke-width=".21">
<path d="M64.1 54.8h5.1v10.1h-5.1M64.1 59.9h5.1M64.1 57.3h5.1M64.1 62.4h5.1"/>
<circle cx="84.4" cy="54.8" r=".51"/>
</g>
<circle cx="69.2" cy="57.3" r=".51" fill="#008000"/>
<circle cx="69.2" cy="57.3" r=".51" fill="none" stroke="#008000" stroke-width=".21"/>
<circle cx="69.2" cy="59.9" r=".51" fill="#008000"/>
<circle cx="69.2" cy="59.9" r=".51" fill="none" stroke="#008000" stroke-width=".21"/>
<circle cx="69.2" cy="62.4" r=".51" fill="#008000"/>
<g fill="none" stroke="#008000" stroke-width=".21">
<path d="M140.3 39.5v2.6M180.9 87.8v7.6h5.1M186 92.8v5.1"/>
<circle cx="69.2" cy="62.4" r=".51"/>
</g>
<circle cx="186" cy="95.4" r=".51" fill="#008000"/>
<g fill="none" stroke="#008000" stroke-width=".21">
<path d="M31.1 31.9h28v5.1M81.9 92.8v2.6M89.5 103v2.5M107.3 136h5.1M109.8 136v2.6"/>
<circle cx="186" cy="95.4" r=".51"/>
</g>
<circle cx="109.8" cy="136" r=".51" fill="#008000"/>
<g fill="none" stroke="#008000" stroke-width=".21">
<path d="M135.2 72.5v2.6M163.2 138.6v5M66.7 174.1v2.5h5.1M74.3 169h-2.5v10.2"/>
<circle cx="109.8" cy="136" r=".51"/>
</g>
<circle cx="71.8" cy="176.6" r=".51" fill="#008000"/>
<g fill="none" stroke="#008000" stroke-width=".21">
<path d="M137.5 90.3h2.8M221.5 115.7v2.5M84.4 136h-10.1v2.6M231.7 130.9v10.2h2.5M142.8 158.8h12.7M142.8 156.3h12.7M221.5 146.2v7.6M142.8 161.4h12.7"/>
<circle cx="71.8" cy="176.6" r=".51"/>
</g>
<circle cx="231.7" cy="141.1" r=".51" fill="#008000"/>
<g fill="none" stroke="#008000" stroke-width=".21">
<path d="M221.5 128.4v2.5h10.2M234.2 123.3h-5v10.2h-7.7v2.5M142.8 151.3h12.7M226.6 141.1h5.1"/>
<circle cx="231.7" cy="141.1" r=".51"/>
</g>
<circle cx="229.1" cy="123.3" r=".51" fill="#008000"/>
<g fill="none" stroke="#008000" stroke-width=".21">
<path d="M165.7 85.2h20.3M226.6 123.3h2.6"/>
<circle cx="229.1" cy="123.3" r=".51"/>
</g>
<circle cx="186" cy="85.2" r=".51" fill="#008000"/>
<g fill="none" stroke="#008000" stroke-width=".21">
<path d="M33.7 26.8h43.1M61.6 26.8v10.2M186 85.2h5.1"/>
<circle cx="186" cy="85.2" r=".51"/>
</g>
<circle cx="61.6" cy="26.8" r=".51" fill="#008000"/>
<g fill="none" stroke="#008000" stroke-width=".21">
<path d="M84.4 34.5v5M84.4 37h10.2v45.7M64.1 82.7h5.1v2.5h-5.1M74.3 163.9h-7.6v2.6"/>
<circle cx="61.6" cy="26.8" r=".51"/>
</g>
<circle cx="69.2" cy="85.2" r=".51" fill="#008000"/>
<g fill="none" stroke="#008000" stroke-width=".21">
<path d="M69.2 85.2v2.6h-5.1"/>
<circle cx="69.2" cy="85.2" r=".51"/>
</g>
<circle cx="69.2" cy="87.8" r=".51" fill="#008000"/>
<g fill="none" stroke="#008000" stroke-width=".21">
<path d="M69.2 87.8v2.5h-5.1M69.2 82.7h27.9M81.9 82.7v2.5M89.5 82.7v2.5"/>
<circle cx="69.2" cy="87.8" r=".51"/>
</g>
<circle cx="84.4" cy="37" r=".51" fill="#008000"/>
<circle cx="84.4" cy="37" r=".51" fill="none" stroke="#008000" stroke-width=".21"/>
<circle cx="81.9" cy="82.7" r=".51" fill="#008000"/>
<circle cx="81.9" cy="82.7" r=".51" fill="none" stroke="#008000" stroke-width=".21"/>
<circle cx="89.5" cy="82.7" r=".51" fill="#008000"/>
<circle cx="89.5" cy="82.7" r=".51" fill="none" stroke="#008000" stroke-width=".21"/>
<circle cx="94.6" cy="82.7" r=".51" fill="#008000"/>
<circle cx="94.6" cy="82.7" r=".51" fill="none" stroke="#008000" stroke-width=".21"/>
<circle cx="69.2" cy="82.7" r=".51" fill="#008000"/>
<g fill="none" stroke="#008000" stroke-width=".21">
<path d="M145.4 31.9v2.6M153 31.9h-17.8v28M165.7 87.8h5.1M71.8 128.4h12.6M142.8 146.2h2.6M142.8 148.7h2.6M142.8 153.8h2.6M142.8 163.9h2.6"/>
<circle cx="69.2" cy="82.7" r=".51"/>
</g>
<circle cx="145.4" cy="31.9" r=".51" fill="#008000"/>
<circle cx="145.4" cy="31.9" r=".51" fill="none" stroke="#008000" stroke-width=".21"/>
<circle cx="140.3" cy="31.9" r=".51" fill="#008000"/>
<g fill="none" stroke="#008000" stroke-width=".21">
<path d="M145.4 34.5h7.6M135.2 59.9v5M145.4 59.9h7.6"/>
<circle cx="140.3" cy="31.9" r=".51"/>
</g>
<circle cx="135.2" cy="59.9" r=".51" fill="#008000"/>
<g fill="none" stroke="#008000" stroke-width=".21">
<path d="M122.5 49.7h12.7M135.2 59.9h10.2"/>
<circle cx="135.2" cy="59.9" r=".51"/>
</g>
<circle cx="135.2" cy="49.7" r=".51" fill="#008000"/>
<g fill="none" stroke="#008000" stroke-width=".21">
<path d="M135.2 59.9h-15.2v30.4M120 85.2h20.3"/>
<circle cx="135.2" cy="49.7" r=".51"/>
</g>
<circle cx="120" cy="85.2" r=".51" fill="#008000"/>
<g fill="none" stroke="#008000" stroke-width=".21">
<path d="M145.4 59.9v2.5h7.6"/>
<circle cx="120" cy="85.2" r=".51"/>
</g>
<circle cx="145.4" cy="59.9" r=".51" fill="#008000"/>
<g fill="none" stroke="#008000" stroke-width=".21">
<path d="M178.4 64.9h5.1v7.6h5.1M188.6 70v5.1M130.1 90.3h2.3"/>
<circle cx="145.4" cy="59.9" r=".51"/>
</g>
<circle cx="188.5" cy="72.5" r=".51" fill="#008000"/>
<g fill="none" stroke="#008000" stroke-width=".21">
<path d="M178.4 31.9h10.2M188.6 29.4v5.1M33.7 103v-5.1h10.1v5.1"/>
<circle cx="188.5" cy="72.5" r=".51"/>
</g>
<circle cx="188.5" cy="31.9" r=".51" fill="#008000"/>
<g fill="none" stroke="#008000" stroke-width=".21">
<path d="M102.2 118.2v2.6h10.2M107.3 125.9h5.1M107.3 120.8v7.6M107.3 123.3h5.1"/>
<circle cx="188.5" cy="31.9" r=".51"/>
</g>
<circle cx="107.3" cy="120.8" r=".51" fill="#008000"/>
<circle cx="107.3" cy="120.8" r=".51" fill="none" stroke="#008000" stroke-width=".21"/>
<circle cx="107.3" cy="123.3" r=".51" fill="#008000"/>
<circle cx="107.3" cy="123.3" r=".51" fill="none" stroke="#008000" stroke-width=".21"/>
<circle cx="107.3" cy="125.9" r=".51" fill="#008000"/>
<g fill="none" stroke="#008000" stroke-width=".21">
<path d="M178.4 59.9h20.3M188.6 59.9v2.5M158.1 118.2v2.6h-2.6"/>
<circle cx="107.3" cy="125.9" r=".51"/>
</g>
<circle cx="188.5" cy="59.9" r=".51" fill="#008000"/>
<g fill="none" stroke="#008000" stroke-width=".21">
<path d="M89.5 95.4v2.5M87 148.7h25.4M104.7 148.7v17.8h-5"/>
<circle cx="188.5" cy="59.9" r=".51"/>
</g>
<circle cx="104.7" cy="148.7" r=".51" fill="#008000"/>
<g fill="none" stroke="#008000" stroke-width=".21">
<path d="M102.2 151.3v12.6h-2.5M112.4 151.3h-17.8v5h-7.6"/>
<circle cx="104.7" cy="148.7" r=".51"/>
</g>
<circle cx="102.2" cy="151.3" r=".51" fill="#008000"/>
<g fill="none" stroke="#008000" stroke-width=".21">
<path d="M89.5 26.8h15.2v55.9h-2.5M104.7 49.7h5.1M64.1 75.1h10.2M64.1 70h10.2M64.1 77.6h10.2M64.1 72.5h10.2M69.2 156.3h7.6M69.2 148.7h7.6"/>
<circle cx="102.2" cy="151.3" r=".51"/>
</g>
<circle cx="104.7" cy="49.7" r=".51" fill="#008000"/>
<g fill="none" stroke="#008000" stroke-width=".21">
<path d="M94.6 128.4h5.1v17.8h12.7M94.6 136h5.1"/>
<circle cx="104.7" cy="49.7" r=".51"/>
</g>
<circle cx="99.6" cy="136" r=".51" fill="#008000"/>
<g fill="none" stroke="#008000" stroke-width=".21">
<path d="M142.8 120.8h2.6"/>
<circle cx="99.6" cy="136" r=".51"/>
</g>
<g fill="none" stroke="#505050" stroke-width=".21">
<path d="M142.9 98.8h1.1M143.5 98.8v1.6M144.5 99.8h.9l.2-.2v-.6l-.2-.2h-.9v1.6M147.3 99.6h-1.1l.8-.8v1.6M148.9 99l-.3-.2h-.5l-.3 .2v1.1M148.9 99v1.1l-.3 .3h-.5l-.3-.3M148.9 99l-1.1 1.1M149.4 99.6h.9l.2 .2v.3l-.2 .3h-.6l-.3-.3zM150.5 98.8l-.5 .2-.6 .6M152.2 98.8h-1.1v.8l.5-.3h.3l.3 .3v.5l-.3 .3h-.5l-.3-.3M152.7 99.6h1.1M155.4 99.6h-1.1l.9-.8v1.6"/>
<path d="M156.8 99l.3-.2h.5l.3 .2v.3l-1.1 1.1h1.1M158.5 98.8v1l.5 .6 .6-.6v-1M160.1 99.6h1.1M162.8 99l-.2-.2h-.6l-.3 .2v.3l.3 .3h.6l.2 .2v.3l-.2 .3h-.6l-.3-.3M163.4 99l.2-.2h.6l.3 .2v1.1l-.3 .3h-.6l-.2-.3zM165 98.8h1.1M165.6 98.8v1.6M166.6 99l.3-.2h.6l.2 .2v.3l-1.1 1.1h1.1M169.4 98.8h-1.1v.8l.5-.3h.3l.3 .3v.5l-.3 .3h-.6l-.2-.3M169.9 99.6h1.1M171.5 99.8h.9l.2-.2v-.6l-.2-.2h-.9v1.6M172.1 99.8l.5 .6"/>
<path d="M156 100.1h.3v.3h-.3z"/>
</g>
<g font-size="3.7" fill="#800000">
<text x="42.3" y="18.6">1</text>
<text x="84.4" y="18.6">2</text>
<text x="126.5" y="18.6">3</text>
<text x="168.6" y="18.6">4</text>
<text x="210.7" y="18.6">5</text>
<text x="252.9" y="18.6">6</text>
<text x="19.2" y="42">A</text>
<text x="275.7" y="42">A</text>
<text x="19.3" y="84.8">B</text>
<text x="275.7" y="84.8">B</text>
<text x="19.2" y="127.6">C</text>
<text x="275.7" y="127.6">C</text>
<text x="19.1" y="170.5">D</text>
<text x="275.5" y="170.5">D</text>
<text x="42.3" y="193.8">1</text>
<text x="84.4" y="193.8">2</text>
<text x="126.5" y="193.8">3</text>
<text x="168.6" y="193.8">4</text>
<text x="210.7" y="193.8">5</text>
<text x="252.9" y="193.8">6</text>
</g>
<g font-size="3.6" fill="#800000">
<text x="33.7" y="24.3">VBATT or VIN &lt; 6.0V Max</text>
<text x="120" y="34.5">POWER</text>
<text x="51.4" y="97.9">USB</text>
<text x="54" y="120.8">USB TO SERIAL CONVERTER</text>
</g>
<g font-size="2.9" fill="#505050">
<text x="95.2" y="160.4">IC8</text>
<text x="79.2" y="175.6">TPD3E001DRLR</text>
</g>
<g font-size="2.5" fill="#505050">
<text x="186.7" y="23.7">VDD</text>
<text x="66.5" y="35.6" transform="rotate(-90 66.5 35.6)">J4</text>
<text x="28.6" y="37">GND</text>
<text x="55.8" y="39" transform="rotate(-90 55.8 39)">BATT</text>
<text x="112.4" y="46.7">F1</text>
<text x="137.8" y="47.2">GND</text>
<text x="149.7" y="44.5" transform="rotate(-90 149.7 44.5)">VREG_IN</text>
<text x="33.6" y="51.4">105450-0101</text>
<text x="186" y="52.2">GND</text>
<text x="87" y="59.9">GND</text>
<text x="111.6" y="54.8">PTCSMD</text>
<text x="206.2" y="62.4" transform="rotate(-90 206.2 62.4)">VCC</text>
<text x="69.2" y="70">D_N</text>
<text x="69.2" y="75.1">D_N</text>
<text x="69.2" y="77.6">D_P</text>
<text x="69.2" y="72.5">D_P</text>
<text x="97.4" y="80.8">D3</text>
<text x="132.7" y="80.1">GND</text>
<text x="186.1" y="80.6">GNDA</text>
<text x="33.6" y="95.2">J3</text>
<text x="137.8" y="90.3">STAT</text>
<text x="173.1" y="91.8">PROG</text>
<text x="191.1" y="95.4">10K = 100mA</text>
<text x="79.4" y="100.5">GND</text>
<text x="191.1" y="97.9">4.7K = 300mA</text>
<text x="191.1" y="100.5">2.0K = 500mA</text>
<text x="183.5" y="103">GND</text>
<text x="31.2" y="108.6">GNDA</text>
<text x="41.3" y="108.1">GND</text>
<text x="87" y="110.6">GND</text>
<text x="100.3" y="112.5">VDD</text>
<text x="156.2" y="112.5">VDD</text>
<text x="221.5" y="115.7">RESET</text>
<text x="71.8" y="128.4">VBUS</text>
<text x="170.8" y="134.7" transform="rotate(-90 170.8 134.7)">IC2G$2</text>
<text x="71.8" y="143.6">GND</text>
<text x="107.3" y="143.6">GND</text>
<text x="69.2" y="148.7">D_P</text>
<text x="160.6" y="148.7">GND</text>
<text x="145.4" y="151.3">DTR</text>
<text x="221.5" y="153.8">GPIO0</text>
<text x="69.2" y="156.3">D_N</text>
<text x="145.4" y="158.8">TXD</text>
<text x="145.4" y="156.3">RXD</text>
<text x="145.4" y="161.4">RTS</text>
<text x="66.7" y="163.9">VBUS</text>
<text x="69.2" y="184.2">GND</text>
</g>
<g font-size="2.1" fill="#505050">
<text x="154.6" y="34.1">3</text>
<text x="154.6" y="31.6">1</text>
<text x="160.4" y="35.2">CE</text>
<text x="160.4" y="32.7">VIN</text>
<text x="165.6" y="32.7">VOUT</text>
<text x="175.6" y="31.6">5</text>
<text x="58.7" y="37.2" transform="rotate(-90 58.7 37.2)">1</text>
<text x="61.2" y="37.2" transform="rotate(-90 61.2 37.2)">2</text>
<text x="154.6" y="36.6">4</text>
<text x="160.4" y="37.8">NC</text>
<text x="167.3" y="37.8">VSS</text>
<text x="175.6" y="36.6">2</text>
<text x="27.8" y="59.5">A10</text>
<text x="49.6" y="55.5">SHIELD</text>
<text x="51.4" y="58.1">GND4</text>
<text x="61.4" y="59.5">B1</text>
<text x="61.4" y="56.9">B12</text>
<text x="61.4" y="54.4">S1*4</text>
<text x="154.6" y="59.5">1</text>
<text x="175.6" y="59.5">5</text>
<text x="27.8" y="62">A11</text>
<text x="27.8" y="64.6">B10</text>
<text x="36" y="60.6">RX2-</text>
<text x="36" y="63.2">RX2+</text>
<text x="36" y="65.7">RX1-</text>
<text x="51.4" y="65.7">GND1</text>
<text x="51.4" y="63.2">GND2</text>
<text x="51.4" y="60.6">GND3</text>
<text x="61.4" y="64.6">A1</text>
<text x="61.4" y="62">A12</text>
<text x="154.6" y="62">3</text>
<text x="154.6" y="64.6">4</text>
<text x="160.4" y="63.2">CE</text>
<text x="160.4" y="65.7">NC</text>
<text x="160.4" y="60.6">VIN</text>
<text x="165.6" y="60.6">VOUT</text>
<text x="167.3" y="65.7">VSS</text>
<text x="175.6" y="64.6">2</text>
<text x="27.8" y="67.1">B11</text>
<text x="29" y="69.6">B8</text>
<text x="36" y="70.7">SBU2</text>
<text x="36" y="68.2">RX1+</text>
<text x="53.4" y="70.7">D2-</text>
<text x="61.4" y="69.6">B7</text>
<text x="28.9" y="72.2">A8</text>
<text x="29" y="77.3">B5</text>
<text x="36" y="73.3">SBU1</text>
<text x="52.6" y="73.3">D2+</text>
<text x="53.4" y="75.8">D1-</text>
<text x="61.4" y="77.3">A6</text>
<text x="61.4" y="74.7">A7</text>
<text x="61.4" y="72.2">B6</text>
<text x="28.9" y="79.8">A5</text>
<text x="29" y="82.3">B3</text>
<text x="36" y="80.9">CC1</text>
<text x="36" y="78.4">CC2</text>
<text x="36" y="83.4">TX2-</text>
<text x="50.5" y="83.4">VBUS4</text>
<text x="52.6" y="78.4">D1+</text>
<text x="61.4" y="82.3">B9</text>
<text x="28.9" y="90">A2</text>
<text x="28.9" y="87.4">A3</text>
<text x="29" y="84.9">B2</text>
<text x="36" y="88.5">TX1-</text>
<text x="36" y="86">TX2+</text>
<text x="50.5" y="88.5">VBUS2</text>
<text x="50.5" y="86">VBUS3</text>
<text x="61.4" y="90">A4</text>
<text x="61.4" y="87.4">A9</text>
<text x="61.4" y="84.9">B4</text>
<text x="141.4" y="90">1</text>
<text x="141.4" y="84.9">4</text>
<text x="145.2" y="86">VDD</text>
<text x="155.4" y="88.5">PROG</text>
<text x="155.8" y="86">VBAT</text>
<text x="163.5" y="87.4">5</text>
<text x="163.5" y="84.9">3</text>
<text x="163.5" y="90">2</text>
<text x="36" y="91.1">TX1+</text>
<text x="50.5" y="91.1">VBUS1</text>
<text x="145.2" y="91.1">STAT</text>
<text x="157.2" y="91.1">VSS</text>
<text x="113.4" y="125.5">7</text>
<text x="113.4" y="122.9">6</text>
<text x="113.4" y="120.4">5</text>
<text x="117.2" y="124.1">VDD</text>
<text x="117.2" y="121.5">VIO</text>
<text x="132.7" y="121.5">#RST</text>
<text x="140.6" y="120.4">9</text>
<text x="140.6" y="125.5">15</text>
<text x="117.2" y="126.6">REGIN</text>
<text x="127.5" y="126.6">#SUSPEND</text>
<text x="129" y="129.2">SUSPEND</text>
<text x="140.6" y="128">17</text>
<text x="113.4" y="135.6">2</text>
<text x="117.2" y="136.8">GND</text>
<text x="127.4" y="136.8">GPIO1/RXT</text>
<text x="127.5" y="134.2">GPIO0/TXT</text>
<text x="140.6" y="133.1">14</text>
<text x="140.6" y="135.6">13</text>
<text x="123" y="141.9">GPIO3/WAKEUP</text>
<text x="125.2" y="139.3">GPIO2/RS485</text>
<text x="140.6" y="138.2">12</text>
<text x="140.6" y="140.7">11</text>
<text x="113.4" y="148.3">3</text>
<text x="113.4" y="145.8">8</text>
<text x="117.2" y="149.5">D+</text>
<text x="117.2" y="146.9">VBUS</text>
<text x="131.5" y="146.9">RI/CLK</text>
<text x="133.8" y="149.5">DCD</text>
<text x="140.6" y="148.3">24</text>
<text x="140.6" y="145.8">1</text>
<text x="113.4" y="150.9">4</text>
<text x="117.2" y="152">D-</text>
<text x="134" y="152">DTR</text>
<text x="134" y="154.6">DSR</text>
<text x="140.6" y="153.4">22</text>
<text x="140.6" y="150.9">23</text>
<text x="140.6" y="156">21</text>
<text x="134" y="159.6">RXD</text>
<text x="134.1" y="157.1">TXD</text>
<text x="140.6" y="161">19</text>
<text x="140.6" y="158.5">20</text>
<text x="75.9" y="163.6">5</text>
<text x="81.7" y="164.7">VCC</text>
<text x="88.8" y="164.7">IO1</text>
<text x="88.8" y="167.2">IO2</text>
<text x="96.9" y="163.6">1</text>
<text x="96.9" y="166.1">2</text>
<text x="110" y="163.6">10*2</text>
<text x="117.2" y="164.7">NC</text>
<text x="134.2" y="162.1">RTS</text>
<text x="134.3" y="164.7">CTS</text>
<text x="140.6" y="163.6">18</text>
<text x="75.9" y="168.7">3</text>
<text x="81.7" y="169.8">GND</text>
<text x="88.8" y="169.8">IO3</text>
<text x="96.9" y="168.7">4</text>
</g>
<g font-size="2" fill="#505050">
<text x="158.7" y="130.3">THERMAL</text>
<text x="161.2" y="133.5">PAD</text>
</g>
<g font-size="1.8" fill="#505050">
<text x="30.1" y="28.4" transform="rotate(-90 30.1 28.4)">VBAT</text>
<text x="142.8" y="76.3">IC4</text>
<text x="195.9" y="87.9" transform="rotate(-90 195.9 87.9)">VBAT</text>
<text x="166.7" y="97.9">GND</text>
<text x="114.9" y="111.9">IC2G$1</text>
<text x="235.5" y="124">DTR</text>
<text x="235.5" y="141.7">RTS</text>
<text x="114.9" y="169">CP2102N</text>
</g>
<g font-size="1.8" fill="#800000">
<text x="146.6" y="81.4">LIPO Charger</text>
<text x="147.3" y="79.5">MCP73831/2</text>
<text x="144.7" y="95.4">VDD:</text>
<text x="153" y="95.4">3.75-6V</text>
<text x="144.7" y="97.3">Temp:</text>
<text x="153" y="97.3">-40-85°C</text>
<text x="120.1" y="117.3">USB/UART BRIDGE</text>
<text x="124" y="115.4">CP2102N</text>
</g>
<g font-size="1.4" fill="#505050">
<text x="134.7" y="87.8" transform="rotate(-90 134.7 87.8)">D2</text>
<text x="136.2" y="87.8" transform="rotate(-90 136.2 87.8)">ORANGE</text>
<text x="92" y="101.7">RED</text>
<text x="92" y="100.2">D1</text>
</g>
</svg>
